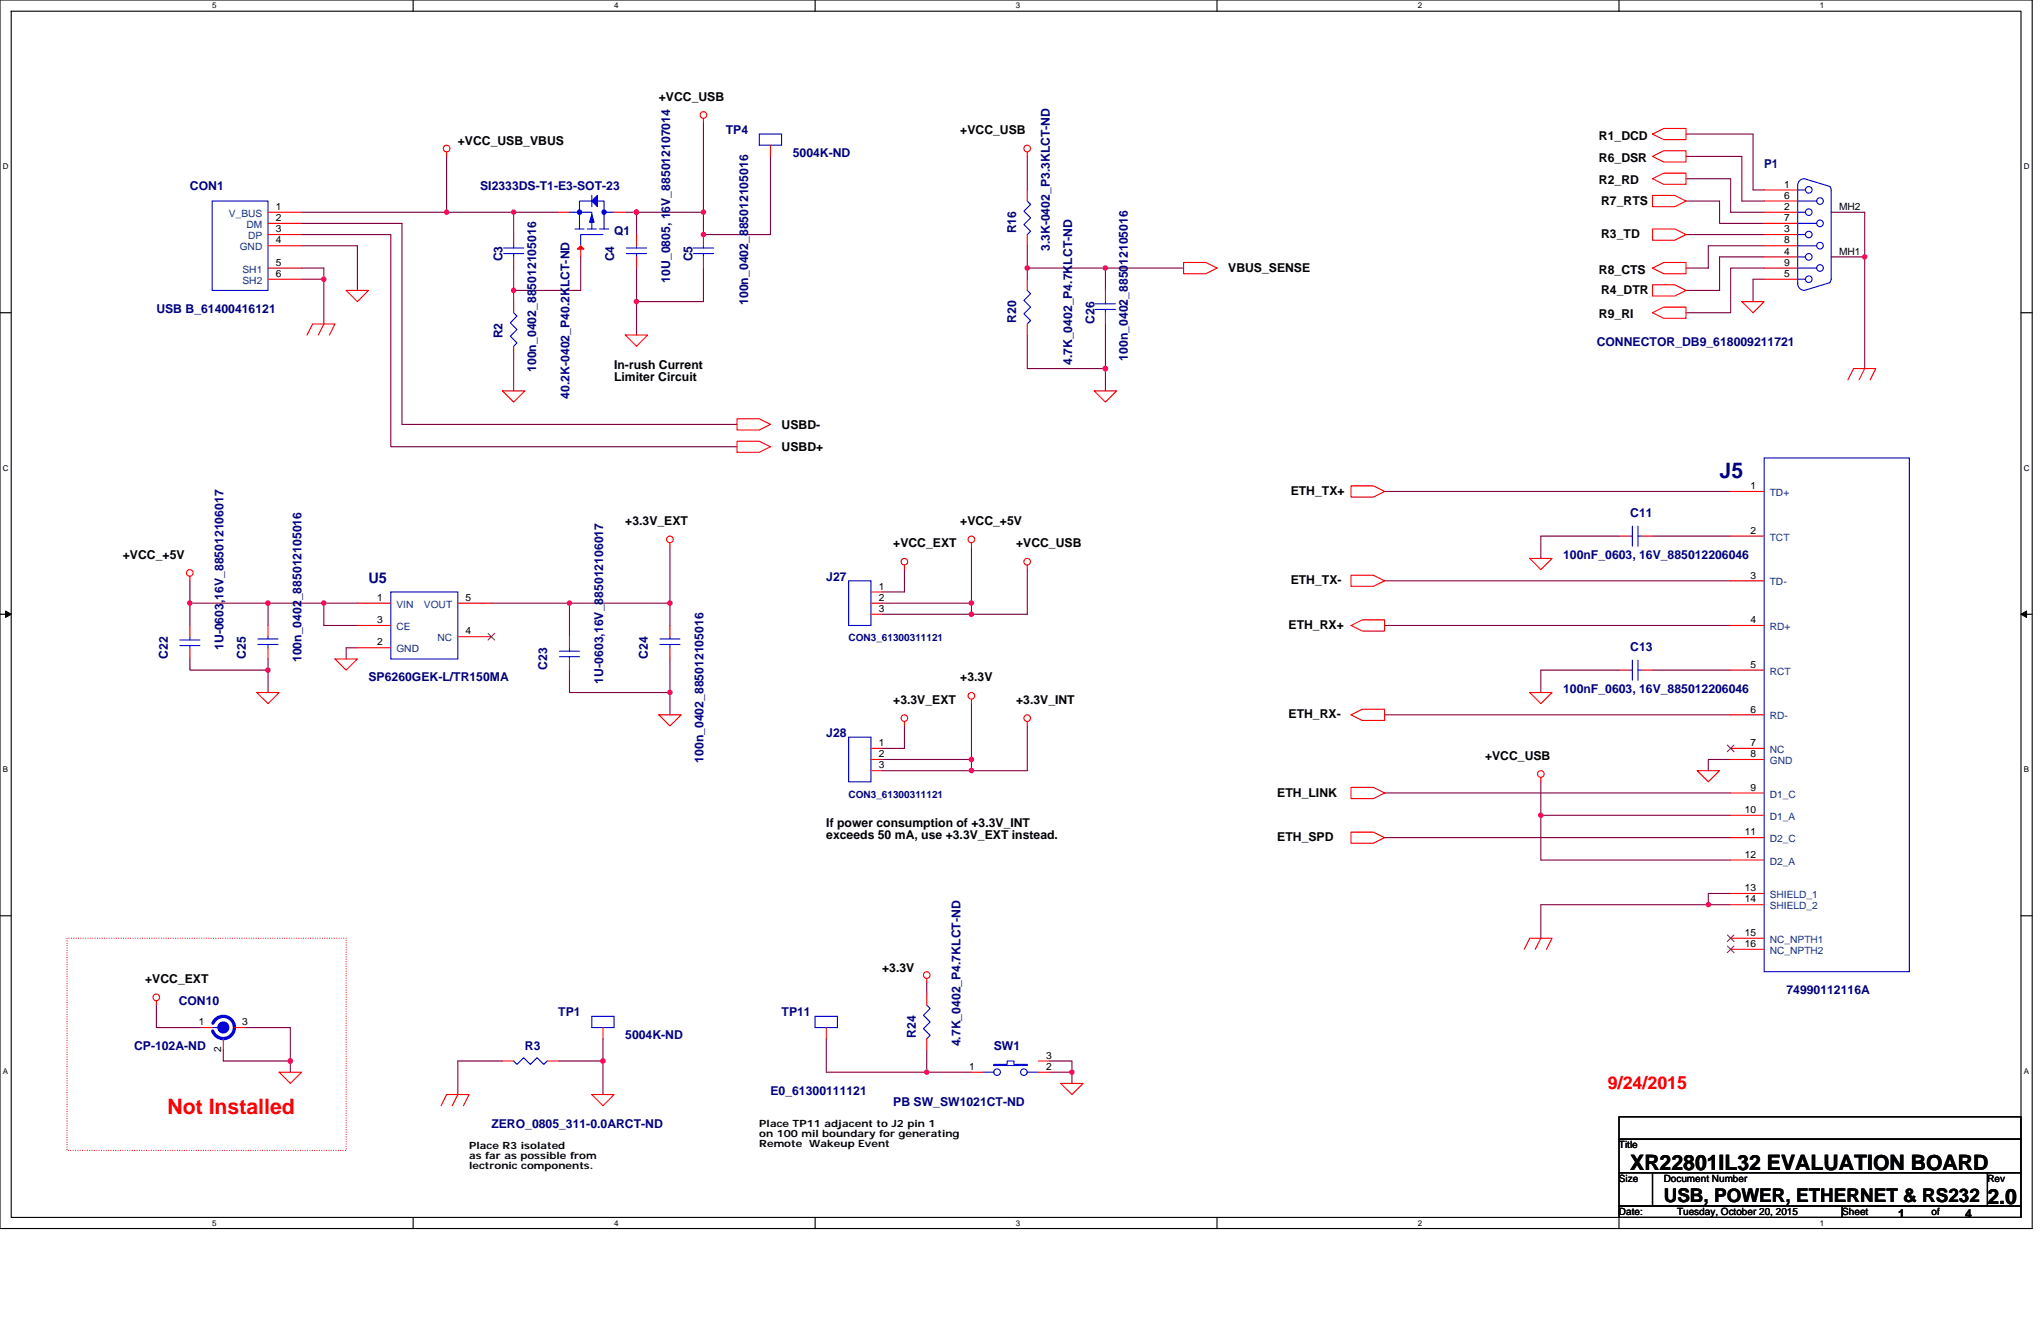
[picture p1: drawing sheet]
<svg xmlns="http://www.w3.org/2000/svg" width="432mm" height="279mm" viewBox="0 0 432 279" stroke-linecap="round" stroke-linejoin="round" font-family="sans-serif">
<path d="M0 0h429.9v259.8h-429.9zM2.4 2.4h425.2v255.1h-425.2z" fill="none" stroke="#000" stroke-width=".23"/>
<g fill="#fff">
<path d="M44.9 .3h.9v1.8h-.9z"/>
<path d="M44.9 257.7h.9v1.9h-.9z"/>
</g>
<path d="M87.4 0v2.4M87.4 257.5v2.4" fill="none" stroke="#000" stroke-width=".23"/>
<g fill="#fff">
<path d="M129.9 .3h.9v1.8h-.9z"/>
<path d="M129.9 257.7h.9v1.9h-.9z"/>
</g>
<path d="M172.4 0v2.4M172.4 257.5v2.4" fill="none" stroke="#000" stroke-width=".23"/>
<g fill="#fff">
<path d="M214.9 .3h1v1.8h-1z"/>
<path d="M214.9 257.7h1v1.9h-1z"/>
</g>
<path d="M257.5 0v2.4M257.5 257.5v2.4" fill="none" stroke="#000" stroke-width=".23"/>
<g fill="#fff">
<path d="M300 .3h.9v1.8h-.9z"/>
<path d="M300 257.7h.9v1.9h-.9z"/>
</g>
<path d="M342.5 0v2.4M342.5 257.5v2.4" fill="none" stroke="#000" stroke-width=".23"/>
<g fill="#fff">
<path d="M385 .3h1v1.8h-1z"/>
<path d="M385 257.7h1v1.9h-1z"/>
<path d="M.6 34.2h1.2v1.9h-1.2z"/>
<path d="M428.2 34.2h1.2v1.9h-1.2z"/>
<path d="M.6 98h1.2v1.9h-1.2z"/>
<path d="M428.2 98h1.2v1.9h-1.2z"/>
</g>
<path d="M0 66.1h2.4M427.6 66.1h2.3" fill="none" stroke="#000" stroke-width=".23"/>
<g fill="#fff">
<path d="M.6 161.8h1.1v1.9h-1.1z"/>
<path d="M428.2 161.8h1.1v1.9h-1.1z"/>
</g>
<path d="M0 129.9h2.4M427.6 129.9h2.3" fill="none" stroke="#000" stroke-width=".23"/>
<path d="M1.2 129.2l1.2 .7-1.2 .7zM427.6 129.9l1.2-.7v1.4z" fill="#000" stroke="#000" stroke-width=".21"/>
<g fill="#fff">
<path d="M.6 225.6h1.1v1.9h-1.1z"/>
<path d="M428.1 225.6h1.2v1.9h-1.2z"/>
</g>
<path d="M0 193.7h2.4M427.6 193.7h2.3M342.5 236.2h85.1v4.8h-85.1zM342.5 241h85.1v7h-85.1zM342.5 255.1h47.3v2.4h-47.3zM342.5 248h7.1v7.1h-7.1zM349.6 248h70.9v7.1h-70.9zM389.8 255.1h37.8v2.4h-37.8zM420.5 248h7.1v7.1h-7.1z" fill="none" stroke="#000" stroke-width=".23"/>
<path d="M14.2 198.4h59v44.9h-59z" fill="none" stroke="#f00" stroke-width=".23" stroke-dasharray="0 .5"/>
<g fill="none" stroke="#800040" stroke-width=".23">
<path d="M94.5 33.1v11.8M148.8 26v18.9M163 33.1v16.5h-14.2v-4.7M217.3 33.1v7.1M356.7 28.4h14.2v11.8h2.3M356.7 33.1h11.8v9.4h4.7M356.7 37.8h9.4v7.1h7.1M63.8 47.2h21.2v42.6h70.9M63.8 59.1h4.7M63.8 44.9h30.7M63.8 49.6h18.9v44.9h73.2M63.8 56.7h4.7v2.4"/>
<path d="M63.8 52h11.8v9.4M68.5 59.1v9.4M94.5 44.9h14.2M108.7 44.9h9.4M108.7 44.9v4.7M108.7 56.7v4.7M122.9 54.3v7.1h-14.2M132.3 44.9h2.4M134.7 44.9h14.1M134.7 56.7v7.1M134.7 44.9v4.7M148.8 56.7v7.1h-14.1"/>
<path d="M217.3 56.7h16.6v4.7M217.3 52v4.7M217.3 56.7v2.4M233.9 56.7h16.5M356.7 42.5h7.1v4.7h9.4M356.7 49.6h16.5M373.2 56.7h-7.1v9.4h-9.4M373.2 52h-11.8v4.7h-4.7M373.2 59.1h-2.3v4.7M373.2 54.3h-9.4v7.1h-7.1M387.4 54.3h7.1M387.4 44.9h7.1v9.4"/>
<path d="M394.5 54.3v23.7M108.7 61.4v2.4M108.7 75.6v7.1M134.7 63.8v7.1M217.3 70.9v7.1h16.6M233.9 68.5v9.5M233.9 78v4.7M141.7 115.8v11.8M205.5 115.8v11.8M292.9 103.9h73.2M342.5 113.4h-16.5v4.7M349.6 113.4h16.5"/>
<path d="M40.2 127.6v4.7M40.2 122.9v4.7M40.2 139.4v2.3h16.5M40.2 127.6h16.5M56.7 139.4v2.3M56.7 127.6h11.8M56.7 127.6v4.7M68.5 127.6v4.7h7.1M68.5 127.6h7.1M75.6 137h-2.4v2.4M103.9 127.6h16.6M120.5 127.6v7.1"/>
<path d="M120.5 127.6h21.2M141.7 127.6v4.7M141.7 139.4v7.1M186.6 127.6h18.9M186.6 129.9h18.9M191.3 120.5v4.7h-4.7M205.5 127.6v2.3M217.3 120.5v9.4h-11.8M292.9 132.3h73.2M292.9 122.9h73.2M56.7 141.7v4.8M120.5 141.7v4.8h21.2"/>
<path d="M141.7 146.5v4.7M191.3 153.5v4.8h-4.7M205.5 148.8v11.8M217.3 153.5v9.5h-11.8M292.9 151.2h73.2M342.5 141.7h-16.5v4.8M349.6 141.7h16.5M186.6 163h18.9M186.6 160.6h18.9M205.5 160.6v2.4M292.9 167.7h73.2M292.9 177.2h73.2"/>
<path d="M326 172.4v9.5h40.1M326 165.4v7h40.1M366.1 160.6h-4.7v2.4M361.4 191.3h-35.4v7.1M366.1 189h-4.7v2.3h4.7M33.1 212.6v4.7h9.4M52 217.3h9.4v7.1M127.6 219.7v4.7M174.8 219.7v7.1h21.3M196.1 207.9v2.3M47.2 222.1v2.3h14.2v2.4M106.3 224.4h-9.4v7.1"/>
<path d="M118.1 224.4h9.5M127.6 224.4v7.1M196.1 222.1v4.7M196.1 226.8h9.4M222.1 224.4h4.7v2.4M222.1 226.8h4.7v2.4"/>
</g>
<g fill="#f0f" stroke="#f0f" stroke-width=".23">
<circle cx="134.6" cy="63.8" r=".47"/>
<circle cx="148.8" cy="49.6" r=".46"/>
<circle cx="94.5" cy="44.9" r=".47"/>
<circle cx="108.6" cy="44.9" r=".46"/>
<circle cx="108.7" cy="61.4" r=".46"/>
<circle cx="134.6" cy="44.9" r=".47"/>
<circle cx="148.8" cy="44.9" r=".47"/>
<circle cx="68.5" cy="59.1" r=".47"/>
<circle cx="233.8" cy="78" r=".47"/>
<circle cx="233.8" cy="56.7" r=".47"/>
<circle cx="217.3" cy="56.7" r=".47"/>
<circle cx="56.7" cy="127.5" r=".47"/>
<circle cx="56.7" cy="141.7" r=".47"/>
<circle cx="40.1" cy="127.5" r=".47"/>
<circle cx="120.5" cy="127.5" r=".46"/>
<circle cx="68.5" cy="127.5" r=".47"/>
<circle cx="141.7" cy="127.5" r=".47"/>
<circle cx="141.7" cy="146.4" r=".47"/>
<circle cx="205.5" cy="127.5" r=".47"/>
<circle cx="205.5" cy="129.9" r=".47"/>
<circle cx="127.5" cy="224.4" r=".47"/>
<circle cx="61.4" cy="224.4" r=".46"/>
<circle cx="196.1" cy="226.8" r=".46"/>
<circle cx="226.8" cy="226.8" r=".46"/>
<circle cx="361.4" cy="191.3" r=".46"/>
<circle cx="394.5" cy="54.3" r=".47"/>
<circle cx="326" cy="172.4" r=".47"/>
<circle cx="205.5" cy="160.6" r=".47"/>
<circle cx="205.5" cy="163" r=".47"/>
</g>
<g fill="none" stroke="#f00" stroke-width=".23">
<path d="M94.5 32.1v1M148.8 25v1M163 30.7v2.4M217.3 32.1v1M349.6 33.1l2.4-1.2h4.7v2.4h-4.7zM349.6 28.4l2.4-1.2h4.7v2.3h-4.7zM349.6 37.8l2.4-1.2h4.7v2.4h-4.7zM56.7 44.9h7.1M56.7 47.2h7.1M56.7 49.6h7.1M56.7 52h7.1M56.7 56.7h7.1"/>
<path d="M56.7 59.1h7.1M108.7 49.6v2.4M108.7 54.3v2.4M118.1 44.9h2.4M122.9 52v2.3M129.9 44.9h2.4M134.7 49.6v2.4M134.7 54.3v2.4M148.8 49.6v2.4M148.8 54.3v2.4M217.3 40.2v2.3M217.3 49.6v2.4"/>
<path d="M217.3 59.1v2.3M250.4 55.5h4.7l2.4 1.2-2.4 1.2h-4.7zM349.6 41.3h4.7l2.4 1.2-2.4 1.2h-4.7zM349.6 48.4h4.7l2.4 1.2-2.4 1.2h-4.7zM349.6 56.7l2.4-1.2h4.7v2.4h-4.7zM373.2 59.1h7.1M373.2 56.7h7.1M373.2 54.3h7.1M373.2 52h7.1M373.2 49.6h7.1M373.2 47.2h7.1M373.2 44.9h7.1"/>
<path d="M373.2 42.5h7.1M373.2 40.2h7.1M387.4 54.3h.1M387.4 44.9h.1M65 70.9l1.1-2.4h4.8l-1.2 2.4M68.5 68.5l-1.2 2.4M73.2 61.4h4.8l-2.4 2.4zM108.7 63.8v2.3M108.7 73.2v2.4M132.3 70.9h4.7l-2.3 2.3zM217.3 68.5v2.4M233.9 61.4v2.4"/>
<path d="M233.9 66.1v2.4M349.6 60.2h4.7l2.4 1.2-2.4 1.2h-4.7zM349.6 66.1l2.4-1.1h4.7v2.3h-4.7zM368.5 63.8h4.7l-2.3 2.3zM394.5 78l-1.2 2.3M106.3 82.7h4.7l-2.3 2.3zM155.9 93.3h4.7l2.4 1.2-2.4 1.2h-4.7zM155.9 88.6h4.7l2.4 1.2-2.4 1.2h-4.7zM231.5 82.7h4.7l-2.3 2.3zM390.9 80.3l1.2-2.3h4.8l-1.2 2.3M141.7 114.8v1M191.3 119.5v1"/>
<path d="M205.5 114.8v1M217.3 119.5v1M285.8 102.8h4.8l2.3 1.1-2.3 1.2h-4.8zM323.6 118.1h4.8l-2.4 2.4zM342.5 113.4h2.4M347.3 113.4h2.3M366.1 103.9h7.1M366.1 113.4h7.1M40.2 137v2.4M40.2 132.3v2.4M40.2 121.9v1M56.7 132.3v2.4"/>
<path d="M56.7 137v2.4M70.9 139.4h4.7l-2.4 2.3zM75.6 132.3h7.1M75.6 137h7.1M75.6 127.6h7.1M96.9 127.6h7M96.9 134.7h7M120.5 139.4v2.3M120.5 134.7v2.3M141.7 132.3v2.4M141.7 137v2.4M184.3 125.2h2.3"/>
<path d="M184.3 127.6h2.3M184.3 129.9h2.3M285.8 132.3l2.4-1.2h4.7v2.4h-4.7zM285.8 121.7h4.8l2.3 1.2-2.3 1.1h-4.8zM366.1 122.9h7.1M366.1 132.3h7.1M54.3 146.5h4.8l-2.4 2.3zM139.4 151.2h4.7l-2.4 2.3zM184.3 158.3h2.3M191.3 152.6v.9M205.5 147.9v.9M217.3 152.6v.9"/>
<path d="M285.8 151.2l2.4-1.2h4.7v2.4h-4.7zM323.6 146.5h4.8l-2.4 2.3zM342.5 141.7h2.4M347.3 141.7h2.3M366.1 141.7h7.1M366.1 151.2h7.1M366.1 158.3h7.1M184.3 160.6h2.3M184.3 163h2.3M285.8 166.5h4.8l2.3 1.2-2.3 1.2h-4.8zM285.8 176h4.8l2.3 1.2-2.3 1.2h-4.8zM326 164.4v1"/>
<path d="M359.1 163h4.7l-2.4 2.4zM366.1 160.6h7.1M366.1 167.7h7.1M366.1 172.4h7.1M366.1 177.2h7.1M326 198.4l-1.2 2.4M366.1 181.9h7.1M366.1 189h7.1M366.1 191.3h7.1M366.1 198.4h7.1M33.1 211.7v.9M42.5 217.3h2.4"/>
<path d="M47.2 219.7v2.4M49.6 217.3h2.4M127.6 217.3v2.4M174.8 217.3v2.4M196.1 206.9v1M196.1 210.2v2.4M196.1 219.7v2.4M322.5 200.8l1.1-2.4h4.8l-1.2 2.4M366.1 200.8h7.1M59.1 226.8h4.7l-2.4 2.4zM93.3 233.9l1.2-2.4h4.7l-1.2 2.4M96.9 231.5l-1.2 2.4"/>
<path d="M106.3 224.4h2.4M115.8 224.4h2.3M125.2 231.5h4.7l-2.3 2.4zM205.5 226.8h2.4M219.7 224.4h2.4M219.7 226.8h2.4M224.4 229.2h4.8l-2.4 2.3z"/>
<circle cx="94.5" cy="31.4" r=".7"/>
<circle cx="148.8" cy="24.3" r=".7"/>
<circle cx="217.3" cy="31.4" r=".7"/>
<circle cx="141.7" cy="114.1" r=".7"/>
<circle cx="191.3" cy="118.8" r=".69"/>
<circle cx="205.5" cy="114.1" r=".7"/>
<circle cx="217.3" cy="118.8" r=".7"/>
<circle cx="40.2" cy="121.2" r=".7"/>
<circle cx="191.3" cy="151.9" r=".69"/>
<circle cx="205.5" cy="147.2" r=".7"/>
<circle cx="217.3" cy="151.9" r=".7"/>
<circle cx="326" cy="163.7" r=".7"/>
<circle cx="33.1" cy="210.9" r=".7"/>
<circle cx="196.1" cy="206.2" r=".7"/>
</g>
<g fill="none" stroke="#00f" stroke-width=".23">
<path d="M160.6 28.4h4.8v2.3h-4.8zM380.3 39.2v20.8M381.7 37.8a1.38 1.38 0 0 0-1.4 1.4M381.7 37.8l5.5 1.7M387.1 39.5l.3 .7M44.9 42.5h11.8v18.9h-11.8zM106.6 53.6h4.2M106.6 52.5h4.2M108.7 52v.5M108.7 53.6v.7M120.5 44.9h4.7v3.5M121.7 48.4h1.8"/>
<path d="M124.3 48.4h1.9M125.2 41.3v2.4M125.2 42.5h-2.6v5.9M126.4 42.5h1.4v5.9M126.9 48.4h1.9M127.6 49.6h-4.7v2.4M127.8 44.9h2.1M132.5 53.6h4.3M132.5 52.5h4.3M134.7 52v.5M134.7 53.6v.7M146.7 53.6h4.3"/>
<path d="M146.7 52.5h4.3M148.8 52v.5M148.8 53.6v.7M217.3 42.5l.7 .7-1.4 1.5 1.4 1.4-1.4 1.4 1.4 1.4-.7 .7M380.3 59.1h1.7M380.3 54.3h1.7M380.3 49.6h1.7M380.3 44.9h1.7M380.3 40.2h1.7M380.3 60a1.4 1.4 0 0 0 1.4 1.4M380.3 56.7h4M380.3 52h4"/>
<path d="M380.3 47.2h4M380.3 42.5h4M387.2 59.8l-5.5 1.6M387.4 59l-.3 .7M387.4 40.2v18.9M108.7 66.1l.7 .8-1.4 1.4 1.4 1.4-1.4 1.4 1.4 1.4-.7 .7M217.3 61.4l.7 .7-1.4 1.4 1.4 1.5-1.4 1.4 1.4 1.4-.7 .7M231.7 65.4h4.3M231.7 64.3h4.3M233.9 63.8v.5M233.9 65.4v.7M373.2 96.9h30.7v108.6h-30.7z"/>
<path d="M344.9 113.4h.5M345.4 111.3v4.2M346.5 111.3v4.2M346.5 113.4h.8M38 135.4h4.3M38 136.5h4.3M40.2 136.5v.5M40.2 134.7v.7M54.6 136.3h4.2M54.6 135.1h4.2M56.7 134.7v.4M56.7 136.3v.7"/>
<path d="M82.7 125.2h14.2v14.2h-14.2zM118.4 137.7h4.2M118.4 138.9h4.2M120.5 138.9v.5M120.5 137v.7M139.6 136.3h4.3M139.6 135.1h4.3M141.7 134.7v.4M141.7 136.3v.7M179.5 122.9h4.8v9.4h-4.8zM345.4 139.6v4.3M346.5 139.6v4.3"/>
<path d="M179.5 155.9h4.8v9.5h-4.8zM344.9 141.7h.5M346.5 141.7h.8M44.9 217.3h1.2M125.2 215h4.7v2.3h-4.7zM172.4 215h4.8v2.3h-4.8zM196.1 212.6l.7 .7-1.4 1.4 1.4 1.5-1.4 1.4 1.4 1.4-.7 .7M108.7 224.4l.7 .7 1.4-1.4 1.4 1.4 1.4-1.4 1.4 1.4 .8-.7M207.9 226.8h2.3M210.2 225.1h2.9v-.7h1.4v.7h2.8v.3h-7.1zM217.3 226.8h2.4"/>
<circle cx="382.7" cy="59.1" r=".7"/>
<circle cx="382.7" cy="40.2" r=".7"/>
<circle cx="382.7" cy="44.9" r=".7"/>
<circle cx="382.7" cy="54.3" r=".7"/>
<circle cx="382.7" cy="49.6" r=".7"/>
<circle cx="385" cy="42.5" r=".7"/>
<circle cx="385" cy="47.2" r=".7"/>
<circle cx="385" cy="52" r=".7"/>
<circle cx="385" cy="56.7" r=".7"/>
<circle cx="210.9" cy="226.8" r=".7"/>
<circle cx="216.6" cy="226.8" r=".7"/>
</g>
<path d="M103.3 134l1.4 1.4M104.6 134l-1.4 1.4M365.4 157.6l1.5 1.4M366.8 157.6l-1.4 1.4M365.4 197.7l1.5 1.5M366.8 197.7l-1.4 1.5M365.4 200.1l1.5 1.4M366.8 200.1l-1.4 1.4" fill="none" stroke="#804000" stroke-width=".21"/>
<path d="M45 216.4a2.36 2.36 0 0 1 3.7-1 2.36 2.36 0 0 1-.1 3.8 2.36 2.36 0 0 1-3.6-1.1" fill="none" stroke="#00f" stroke-width=".7"/>
<g fill="#00f" stroke="#00f" stroke-width=".23">
<path d="M126.4 41.3v2.4l-1.2-1.2z" fill-rule="evenodd"/>
<path d="M125.2 45.4l.5 1.6h-1z" fill-rule="evenodd"/>
<circle cx="47.2" cy="217.3" r="1.17"/>
<circle cx="127.8" cy="44.9" r=".46"/>
<circle cx="122.6" cy="44.9" r=".47"/>
</g>
<path d="M122.2 52.7l.7-.7 .6 .7z" fill="#f00" stroke="#f00" stroke-width=".23"/>
<text font-size="4.5" fill="#000080" x="363.8" y="101">J5</text>
<text font-size="4.5" fill="#f00" x="35.4" y="235.7">Not Installed</text>
<g font-size="4.5">
<text x="344.9" y="247.5">XR22801IL32 EVALUATION BOARD</text>
<text x="420.5" y="254.6">2.0</text>
</g>
<text font-size="4" x="352" y="254.1">USB, POWER, ETHERNET &amp; RS232</text>
<text font-size="3.8" fill="#f00" x="340.2" y="230.3">9/24/2015</text>
<text font-size="3.1" fill="#000080" x="78" y="123.3">U5</text>
<g font-size="2.6">
<text x="139.4" y="21.3">+VCC_USB</text>
<text x="203.2" y="28.4">+VCC_USB</text>
<text x="338.3" y="29.6">R1_DCD</text>
<text x="96.9" y="30.8">+VCC_USB_VBUS</text>
<text x="338.3" y="34.3">R6_DSR</text>
<text x="338.3" y="39">R2_RD</text>
<text x="338.8" y="43.3">R7_RTS</text>
<text x="338.8" y="50.4">R3_TD</text>
<text x="259.8" y="57.4">VBUS_SENSE</text>
<text x="338.3" y="57.9">R8_CTS</text>
<text x="338.8" y="62.2">R4_DTR</text>
<text x="338.3" y="67.4">R9_RI</text>
<text x="129.9" y="78">In-rush Current</text>
<text x="129.9" y="80.7">Limiter Circuit</text>
<text x="165.4" y="95.5">USBD+</text>
<text x="165.4" y="90.7">USBD-</text>
<text x="273.1" y="104.7">ETH_TX+</text>
<text x="132.3" y="111.1">+3.3V_EXT</text>
<text x="203.2" y="111.1">+VCC_+5V</text>
<text x="26" y="118.2">+VCC_+5V</text>
<text x="189" y="115.8">+VCC_EXT</text>
<text x="215" y="115.8">+VCC_USB</text>
<text x="273.1" y="123.6">ETH_TX-</text>
<text x="272.6" y="133">ETH_RX+</text>
<text x="189" y="148.9">+3.3V_EXT</text>
<text x="203.2" y="144.1">+3.3V</text>
<text x="215" y="148.9">+3.3V_INT</text>
<text x="272.6" y="151.9">ETH_RX-</text>
<text x="314.2" y="160.7">+VCC_USB</text>
<text x="270.2" y="168.5">ETH_LINK</text>
<text x="174.8" y="174.8">If power consumption of +3.3V_INT</text>
<text x="174.8" y="177.5">exceeds 50 mA, use +3.3V_EXT instead.</text>
<text x="270.2" y="177.9">ETH_SPD</text>
<text x="30.7" y="207.9">+VCC_EXT</text>
<text x="186.6" y="205.5">+3.3V</text>
<text x="401.6" y="257.5">1</text>
<text x="415.8" y="257.5">4</text>
</g>
<g font-size="2.6" fill="#000080">
<text x="153.5" y="28.4">TP4</text>
<text x="167.7" y="33.1">5004K-ND</text>
<text x="373.2" y="35.5">P1</text>
<text x="40.2" y="40.2">CON1</text>
<text x="101.6" y="40.2">SI2333DS-T1-E3-SOT-23</text>
<text x="129.9" y="49.6">Q1</text>
<text x="215" y="49.4" transform="rotate(-90 215 49.4)">R16</text>
<text x="222.1" y="53.1" transform="rotate(-90 222.1 53.1)">3.3K-0402_P3.3KLCT-ND</text>
<text x="106.3" y="55.3" transform="rotate(-90 106.3 55.3)">C3</text>
<text x="130" y="55.3" transform="rotate(-90 130 55.3)">C4</text>
<text x="141.8" y="59.8" transform="rotate(-90 141.8 59.8)">10U_0805, 16V_885012107014</text>
<text x="146.5" y="55.3" transform="rotate(-90 146.5 55.3)">C5</text>
<text x="158.3" y="64.5" transform="rotate(-90 158.3 64.5)">100n_0402_885012105016</text>
<text x="33.1" y="66.2">USB B_61400416121</text>
<text x="106.3" y="71.6" transform="rotate(-90 106.3 71.6)">R2</text>
<text x="215" y="68.3" transform="rotate(-90 215 68.3)">R20</text>
<text x="231.5" y="68.5" transform="rotate(-90 231.5 68.5)">C26</text>
<text x="226.8" y="77.3" transform="rotate(-90 226.8 77.3)">4.7K_0402_P4.7KLCT-ND</text>
<text x="238.6" y="76.3" transform="rotate(-90 238.6 76.3)">100n_0402_885012105016</text>
<text x="337.8" y="73.3">CONNECTOR_DB9_618009211721</text>
<text x="113.4" y="78.7" transform="rotate(-90 113.4 78.7)">100n_0402_885012105016</text>
<text x="120.5" y="84.3" transform="rotate(-90 120.5 84.3)">40.2K-0402_P40.2KLCT-ND</text>
<text x="344.9" y="109.4">C11</text>
<text x="330.7" y="118.2">100nF_0603, 16V_885012206046</text>
<text x="174.8" y="122.9">J27</text>
<text x="47.3" y="137.5" transform="rotate(-90 47.3 137.5)">1U-0603,16V_885012106017</text>
<text x="344.9" y="137.8">C13</text>
<text x="35.5" y="139.4" transform="rotate(-90 35.5 139.4)">C22</text>
<text x="52" y="139.4" transform="rotate(-90 52 139.4)">C25</text>
<text x="63.8" y="140.1" transform="rotate(-90 63.8 140.1)">100n_0402_885012105016</text>
<text x="115.8" y="141.7" transform="rotate(-90 115.8 141.7)">C23</text>
<text x="137.1" y="139.4" transform="rotate(-90 137.1 139.4)">C24</text>
<text x="78" y="144.1">SP6260GEK-L/TR150MA</text>
<text x="127.6" y="144.6" transform="rotate(-90 127.6 144.6)">1U-0603,16V_885012106017</text>
<text x="330.7" y="146.5">100nF_0603, 16V_885012206046</text>
<text x="174.8" y="155.9">J28</text>
<text x="148.9" y="161.4" transform="rotate(-90 148.9 161.4)">100n_0402_885012105016</text>
<text x="37.8" y="212.6">CON10</text>
<text x="118.1" y="215">TP1</text>
<text x="165.4" y="215">TP11</text>
<text x="378" y="210.3">74990112116A</text>
<text x="132.3" y="219.7">5004K-ND</text>
<text x="193.7" y="219.5" transform="rotate(-90 193.7 219.5)">R24</text>
<text x="203.2" y="221.3" transform="rotate(-90 203.2 221.3)">4.7K_0402_P4.7KLCT-ND</text>
<text x="28.4" y="222.1">CP-102A-ND</text>
<text x="111" y="222.1">R3</text>
<text x="210.2" y="222.1">SW1</text>
<text x="163" y="231.5">E0_61300111121</text>
<text x="189" y="233.9">PB SW_SW1021CT-ND</text>
<text x="103.9" y="238.6">ZERO_0805_311-0.0ARCT-ND</text>
</g>
<g font-size="2.1">
<text x="377.5" y="39.7">1</text>
<text x="58.4" y="44.4">1</text>
<text x="58.4" y="46.8">2</text>
<text x="377.5" y="46.8">7</text>
<text x="377.5" y="44.4">2</text>
<text x="377.5" y="42">6</text>
<text x="389.1" y="44.4">MH2</text>
<text x="58.4" y="49.1">3</text>
<text x="58.4" y="51.5">4</text>
<text x="377.5" y="53.8">4</text>
<text x="377.5" y="51.5">8</text>
<text x="377.5" y="49.1">3</text>
<text x="389.1" y="53.8">MH1</text>
<text x="58.4" y="56.2">5</text>
<text x="58.4" y="58.6">6</text>
<text x="377.5" y="58.6">5</text>
<text x="377.5" y="56.2">9</text>
<text x="370.4" y="103.5">1</text>
<text x="370.4" y="112.9">2</text>
<text x="185.9" y="124.7">1</text>
<text x="370.4" y="122.4">3</text>
<text x="79.8" y="131.8">3</text>
<text x="79.8" y="127.1">1</text>
<text x="98.5" y="127.1">5</text>
<text x="185.9" y="127.1">2</text>
<text x="185.9" y="129.4">3</text>
<text x="370.4" y="131.8">4</text>
<text x="79.8" y="136.5">2</text>
<text x="98.5" y="134.2">4</text>
<text x="370.4" y="141.2">5</text>
<text x="370.4" y="150.7">6</text>
<text x="185.9" y="157.8">1</text>
<text x="185.9" y="160.1">2</text>
<text x="370.4" y="157.8">7</text>
<text x="370.4" y="160.1">8</text>
<text x="185.9" y="162.5">3</text>
<text x="370.4" y="167.2">9</text>
<text x="369.2" y="172">10</text>
<text x="369.2" y="176.7">11</text>
<text x="369.2" y="181.4">12</text>
<text x="369.2" y="188.5">13</text>
<text x="369.2" y="190.9">14</text>
<text x="369.2" y="198">15</text>
<text x="369.2" y="200.3">16</text>
<text x="42" y="216.9">1</text>
<text x="51.3" y="216.9">3</text>
<text x="46.8" y="222.5" transform="rotate(-90 46.8 222.5)">2</text>
<text x="205" y="226.3">1</text>
<text x="221.3" y="223.9">3</text>
<text x="221.3" y="226.3">2</text>
<text x="160.6" y="238.3">Place TP11 adjacent to J2 pin 1</text>
<text x="99.2" y="243.1">Place R3 isolated</text>
<text x="99.2" y="245.2">as far as possible from</text>
<text x="160.6" y="240.5">on 100 mil boundary for generating</text>
<text x="160.6" y="242.6">Remote Wakeup Event</text>
<text x="342.5" y="242.9">Title</text>
<text x="99.2" y="247.3">lectronic components.</text>
<text x="342.5" y="249.9">Size</text>
<text x="352" y="249.9">Document Number</text>
<text x="420.5" y="249.9">Rev</text>
<text x="342.5" y="257">Date:</text>
<text x="354.8" y="257">Tuesday, October 20, 2015</text>
<text x="389.8" y="257">Sheet</text>
<text x="408.7" y="257">of</text>
</g>
<g font-size="2.1" fill="#004080">
<text x="48.4" y="45.8">V_BUS</text>
<text x="50.7" y="52.9">GND</text>
<text x="52.2" y="48.2">DM</text>
<text x="52.5" y="50.6">DP</text>
<text x="51.3" y="57.7">SH1</text>
<text x="51.3" y="60">SH2</text>
<text x="374.4" y="104.9">TD+</text>
<text x="374.4" y="114.3">TCT</text>
<text x="374.4" y="123.8">TD-</text>
<text x="83.9" y="128.5">VIN</text>
<text x="89.7" y="128.5">VOUT</text>
<text x="83.9" y="133.2">CE</text>
<text x="83.9" y="138">GND</text>
<text x="92.5" y="135.6">NC</text>
<text x="374.4" y="133.2">RD+</text>
<text x="374.4" y="142.7">RCT</text>
<text x="374.4" y="152.1">RD-</text>
<text x="374.4" y="159.2">NC</text>
<text x="374.4" y="161.6">GND</text>
<text x="374.4" y="168.7">D1_C</text>
<text x="374.4" y="173.4">D1_A</text>
<text x="374.4" y="178.1">D2_C</text>
<text x="374.4" y="182.9">D2_A</text>
<text x="374.4" y="189.9">SHIELD_1</text>
<text x="374.4" y="192.3">SHIELD_2</text>
<text x="374.4" y="199.4">NC_NPTH1</text>
<text x="374.4" y="201.7">NC_NPTH2</text>
</g>
<g font-size="2.1" fill="#000080">
<text x="179.5" y="135.7">CON3_61300311121</text>
<text x="179.5" y="168.7">CON3_61300311121</text>
</g>
<g font-size="1.7">
<text x="44.9" y="1.8">5</text>
<text x="129.9" y="1.8">4</text>
<text x="214.9" y="1.8">3</text>
<text x="300" y="1.8">2</text>
<text x="385" y="1.8">1</text>
<text x=".6" y="35.8">D</text>
<text x="428.2" y="35.8">D</text>
<text x=".6" y="99.5">C</text>
<text x="428.2" y="99.5">C</text>
<text x=".6" y="163.3">B</text>
<text x="428.2" y="163.3">B</text>
<text x=".6" y="227.1">A</text>
<text x="428.2" y="227.1">A</text>
<text x="44.9" y="259.3">5</text>
<text x="129.9" y="259.3">4</text>
<text x="214.9" y="259.3">3</text>
<text x="300" y="259.3">2</text>
<text x="385" y="259.3">1</text>
</g>
</svg>
